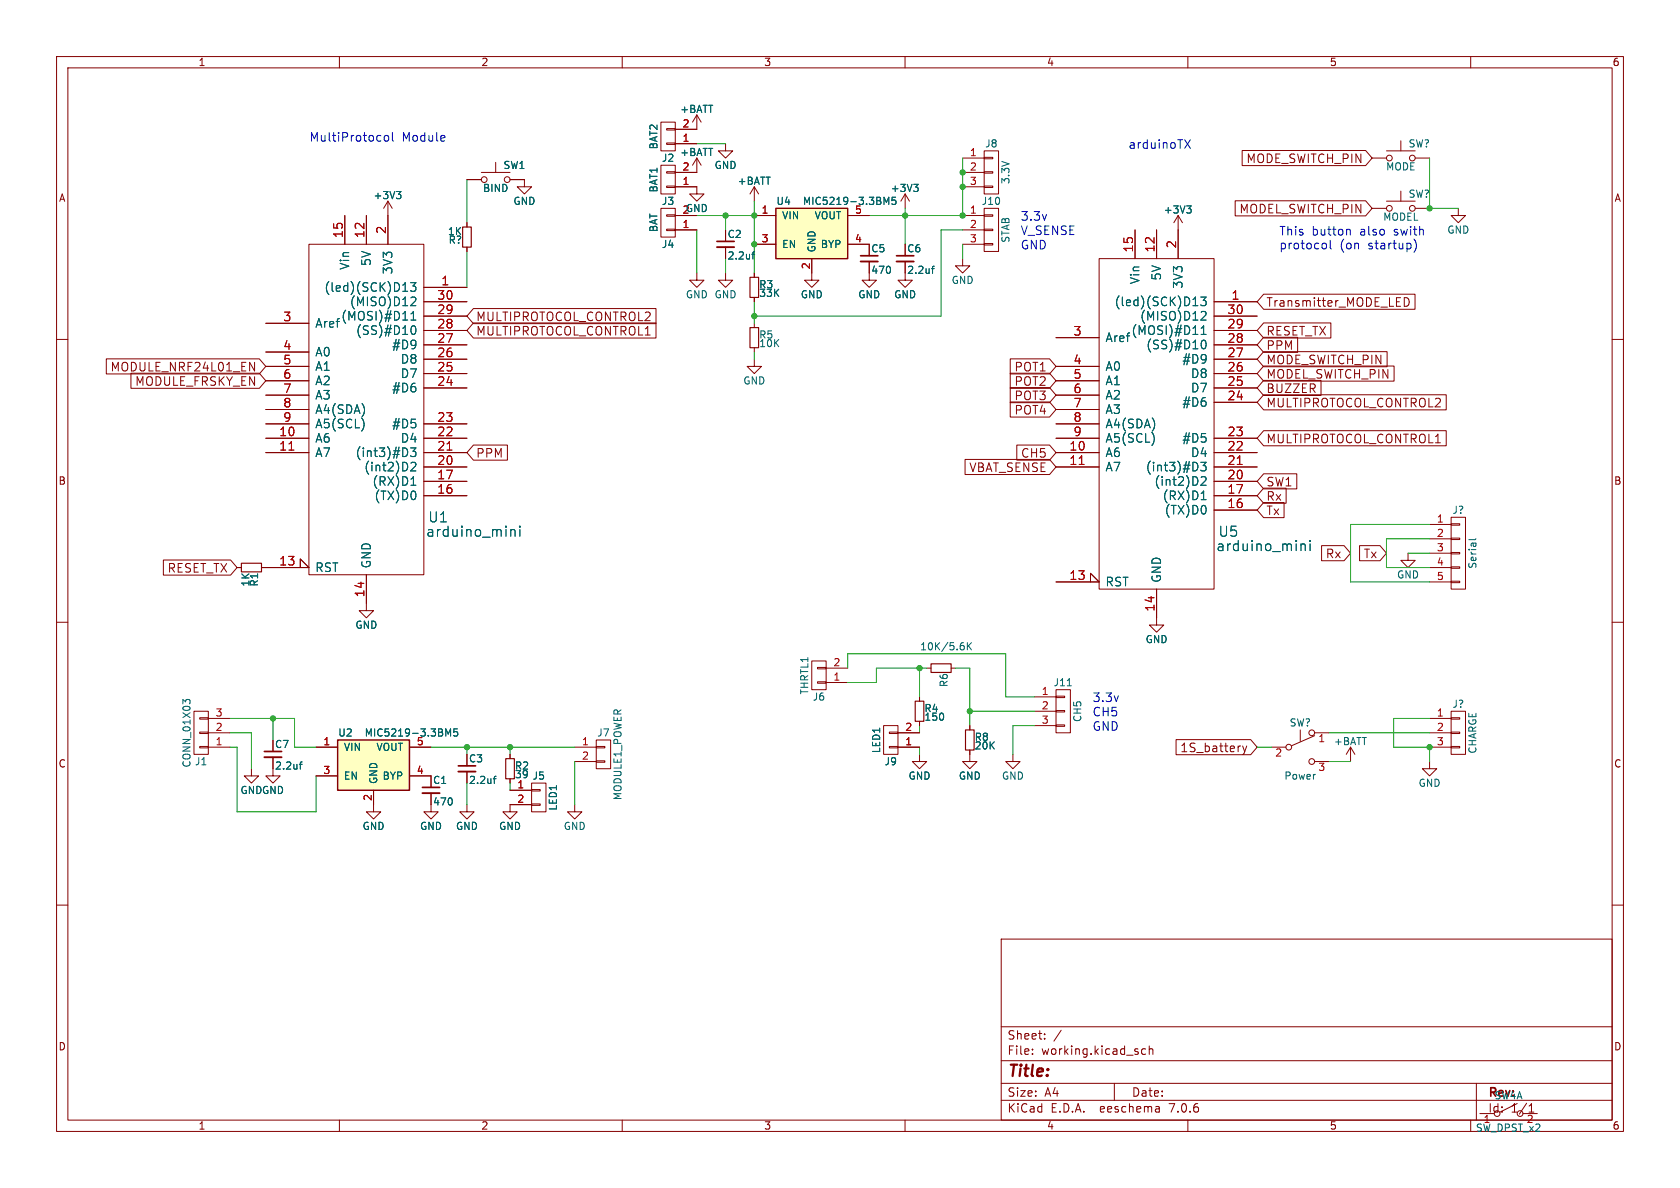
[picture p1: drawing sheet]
<svg xmlns="http://www.w3.org/2000/svg" width="297mm" height="210mm" viewBox="0 0 297 210" stroke-linecap="round" stroke-linejoin="round" font-family="sans-serif">
<g fill="none" stroke="#840000" stroke-width=".18">
<path d="M10 10h277v190h-277zM12 12h273v186h-273zM60 10v2M110 10v2M160 10v2M210 10v2M260 10v2M61 38.1v5.1M64.8 38.1v5.1M68.6 35.6l-.8 1.2M68.6 35.6v7.6M68.6 35.6l.7 1.2"/>
<path d="M82.5 39.4v.7M82.5 31.8h2.6M85.1 30.5h5.1M87.6 28.7v1.8M90.2 31.8h2.5v1.2h1.3l-1.3 1.3-1.3-1.3h1.3M116.8 21.6h2.6v5.1h-2.6zM116.8 29.2h2.6v5.1h-2.6zM116.8 36.8h2.6v5.1h-2.6zM117.9 22.7h1.5v.3h-1.5zM117.9 25.3h1.5v.2h-1.5zM117.9 30.4h1.5v.2h-1.5zM117.9 32.9h1.5v.2h-1.5z"/>
<path d="M117.9 38h1.5v.2h-1.5zM119.4 33h3.8v1.3h1.3l-1.3 1.3-1.3-1.3h1.3M119.4 38.1h3.8M119.4 25.4h3.8M123.2 27.9v2.6h-3.8M123.2 20.3v2.6h-3.8M123.2 27.9l-.8 1.3M123.2 27.9l.8 1.3M123.2 20.3l-.8 1.3M123.2 20.3l.8 1.3M128.3 25.4v1.3h1.2l-1.2 1.2-1.3-1.2h1.3M133.3 38.1h3.9"/>
<path d="M133.3 33v2.6M133.3 33l-.7 1.3M133.3 33l.8 1.3M149.9 38.1h3.8M160 34.3v2.5M160 34.3l-.7 1.3M160 34.3l.8 1.3M170.2 38.1h3.8M170.2 27.9h3.8M170.2 30.5h3.8M170.2 33h3.8M174 38h1.5v.2h-1.5z"/>
<path d="M174 36.8h2.5v7.7h-2.5zM174 32.9h1.5v.2h-1.5zM174 30.4h1.5v.2h-1.5zM174 27.8h1.5v.3h-1.5zM174 26.7h2.5v7.6h-2.5zM208.3 38.1v7.6M208.3 38.1l-.8 1.3M208.3 38.1l.7 1.3M218.4 35.5h23l1.2 1.3-1.2 1.4h-23zM219.6 26.6h21.8l1.2 1.3-1.2 1.4h-21.8zM242.6 27.9h2.5M242.6 36.8h2.5"/>
<path d="M245.1 26.7h5.1M245.1 35.6h5.1M247.6 24.9v1.8M247.6 33.8v1.8M250.2 27.9h2.5M250.2 36.8h2.5M257.8 36.8v1.3h1.3l-1.3 1.3-1.3-1.3h1.3M10 60h2M47 57.2h7.6M54.6 43.2h20.3v58.4h-20.3zM74.9 50.8h7.6M74.9 58.4h7.6"/>
<path d="M74.9 55.9h7.6M74.9 53.3h7.6M82.5 43.7v.8M83.7 54.5h32.3v2.7h-32.3l-1.2-1.3zM83.7 57.1h32.3v2.7h-32.3l-1.2-1.4zM117.9 40.5h1.5v.3h-1.5zM119.4 40.6h3.8M123.2 48.3v1.2h1.3l-1.3 1.3-1.3-1.3h1.3M128.3 48.3v1.2h1.2l-1.2 1.3-1.3-1.3h1.3M128.3 43.7v2M133.3 43.2h3.9M133.3 48.3v.7"/>
<path d="M133.3 52.6v.7M133.3 57.2v.7M143.5 45.7v3.8h1.3l-1.3 1.3-1.3-1.3h1.3M149.9 43.2h3.8M153.7 46.2v3.3h1.2l-1.2 1.3-1.3-1.3h1.3M160 46.2v3.3h1.3l-1.3 1.3-1.3-1.3h1.3M170.2 45.7v1.3h1.2l-1.2 1.3-1.3-1.3h1.3M170.2 43.2h3.8M170.2 40.6h3.8M174 43.1h1.5v.2h-1.5zM174 40.5h1.5v.3h-1.5zM186.7 59.7h7.6"/>
<path d="M194.3 45.7h20.3v58.4h-20.3zM200.7 40.6v5.1M204.5 40.6v5.1M214.6 58.4h7.6M214.6 55.9h7.6M214.6 53.3h7.6M223.4 52h26.8v2.7h-26.8l-1.2-1.4zM223.4 59.6h6v2.7h-6l-1.2-1.3zM223.4 57.1h11.9v2.7h-11.9l-1.2-1.4zM248.3 52.6a.77 .77 0 0 1 .8 .8 .77 .77 0 0 1-.8 .7zM285 60h2M18.8 63.4h27l1.2 1.4-1.2 1.3h-27z"/>
<path d="M23.1 66h22.7l1.2 1.3-1.2 1.3h-22.7zM44.1 64.1l.9 1.5v-1.5M47 77.5h7.6M47 74.9h7.6M47 62.2h7.6M47 64.8h7.6M47 67.3h7.6M47 69.9h7.6M47 72.4h7.6M74.9 77.5h7.6M74.9 74.9h7.6M74.9 68.6h7.6"/>
<path d="M74.9 66h7.6M74.9 63.5h7.6M74.9 61h7.6M83.7 78.7h6v2.6h-6l-1.2-1.3zM133.3 63.5v1.3h1.3l-1.3 1.2-1.2-1.2h1.2M133.3 61.5v.7M178.6 71.1h6.9l1.2 1.3-1.2 1.3h-6.9zM178.6 63.4h6.9l1.2 1.4-1.2 1.3h-6.9zM178.6 68.5h6.9l1.2 1.4-1.2 1.3h-6.9zM178.6 66h6.9l1.2 1.3-1.2 1.3h-6.9zM179.8 78.7h5.7l1.2 1.3-1.2 1.3h-5.7zM186.7 77.5h7.6"/>
<path d="M186.7 74.9h7.6M186.7 64.8h7.6M186.7 67.3h7.6M186.7 69.9h7.6M186.7 72.4h7.6M214.6 77.5h7.6M214.6 68.6h7.6M214.6 66h7.6M214.6 63.5h7.6M214.6 61h7.6M214.6 71.1h7.6M223.4 76.1h32.3v2.7h-32.3l-1.2-1.3z"/>
<path d="M223.4 69.8h32.3v2.7h-32.3l-1.2-1.4zM223.4 67.2h10.1v2.7h-10.1l-1.2-1.3zM223.4 64.7h23.1v2.7h-23.1l-1.2-1.4zM223.4 62.2h21.8v2.6h-21.8l-1.2-1.3zM28.9 99h11.9l1.1 1.3-1.1 1.4h-11.9zM47 80h7.6M74.9 80h7.6M74.9 87.6h7.6M74.9 85.1h7.6M74.9 82.6h7.6M170.6 81.2h14.9l1.2 1.4-1.2 1.3h-14.9zM186.7 80h7.6"/>
<path d="M186.7 82.6h7.6M214.6 80h7.6M214.6 87.6h7.6M214.6 85.1h7.6M214.6 82.6h7.6M214.6 90.2h7.6M223.4 83.8h5.9v2.6h-5.9l-1.2-1.3zM223.4 86.3h4v2.7h-4l-1.2-1.4zM223.4 88.8h3.6v2.7h-3.6l-1.2-1.3zM233.6 96.5h4l1.2 1.3-1.2 1.3h-4zM240.4 96.5h3.6l1.1 1.3-1.1 1.3h-3.6zM248.9 97.8v1.3h1.3l-1.3 1.2-1.3-1.2h1.3"/>
<path d="M252.7 92.7h3.8M252.7 95.3h3.8M252.7 97.8h3.8M256.5 97.7h1.6v.2h-1.6zM256.5 95.1h1.6v.3h-1.6zM256.5 92.6h1.6v.2h-1.6zM256.5 91.4h2.6v12.7h-2.6zM10 110h2M41.9 100.3h.8M46.2 100.3h8.4l-1.5-1.5v1.5M64.8 101.6v6.4h1.2l-1.2 1.2-1.3-1.2h1.3M143.5 116.8h2.5v5.1h-2.5z"/>
<path d="M144.5 118h1.5v.2h-1.5zM146 118.1h3.9M163.8 118.1h.8M168.1 118.1h.8M186.7 102.9h7.6l-1.5-1.6v1.6M204.5 104.1v6.4h1.2l-1.2 1.3-1.3-1.3h1.3M252.7 100.3h3.8M252.7 102.9h3.8M256.5 102.7h1.6v.3h-1.6zM256.5 100.2h1.6v.3h-1.6zM285 110h2M34.3 125.7h2.5v7.7h-2.5z"/>
<path d="M35.3 126.9h1.5v.2h-1.5zM35.3 129.4h1.5v.3h-1.5zM35.3 132h1.5v.2h-1.5zM36.8 129.5h3.8M36.8 132.1h3.8M36.8 127h3.8M44.4 135.9v1.3h1.3l-1.3 1.2-1.2-1.2h1.2M48.3 133.9v3.3h1.2l-1.2 1.2-1.3-1.2h1.3M55.9 132.1h3.8M55.9 137.2h3.8M66 139.7v3.8h1.3l-1.3 1.3-1.2-1.3h1.2M72.4 132.1h3.8"/>
<path d="M72.4 137.2h3.8M82.5 136.4v2M90.2 139.7h3.8M90.2 133.4v.7M90.2 137.7v.7M94 139.6h1.5v.2h-1.5zM94 138.4h2.5v5.1h-2.5zM101.6 132.1h3.8M101.6 134.6h3.8M105.4 134.5h1.5v.2h-1.5zM105.4 132h1.5v.2h-1.5zM105.4 130.8h2.5v5.1h-2.5z"/>
<path d="M144.5 120.5h1.5v.3h-1.5zM146 120.7h3.9M156.2 128.3h2.5v5.1h-2.5zM157.2 129.4h1.5v.3h-1.5zM157.2 132h1.5v.2h-1.5zM158.7 129.5h3.9M158.7 132.1h3.9M162.6 133.4v1.2h1.2l-1.2 1.3-1.3-1.3h1.3M162.6 123.2v.8M162.6 127.5v.8M171.4 132.6v2h1.3l-1.3 1.3-1.2-1.3h1.2M171.4 128.3v.7"/>
<path d="M179.1 133.4v1.2h1.2l-1.2 1.3-1.3-1.3h1.3M182.9 123.2h3.8M182.9 125.7h3.8M182.9 128.3h3.8M186.7 128.1h1.5v.3h-1.5zM186.7 125.6h1.5v.3h-1.5zM186.7 123.1h1.5v.2h-1.5zM186.7 121.9h2.5v7.6h-2.5zM207.9 130.7h13.2l1.1 1.4-1.1 1.3h-13.2zM219.7 131.9l.3 1M220 132.9l-.1 .3-.2 .2M220.4 131.9l-.4 1"/>
<path d="M224.8 132.1h2.5M229.9 129v2.1M232.4 130l-4.1 1.8M232.4 129.5h2.5M232.4 134.6h2.5M238.8 132.1l-.8 1.3M238.8 132.1v2.5M238.8 132.1l.7 1.3M252.7 134.6v1.3h1.3l-1.3 1.3-1.2-1.3h1.2M252.7 129.5h3.8M252.7 132.1h3.8M252.7 127h3.8"/>
<path d="M256.5 132h1.6v.2h-1.6zM256.5 129.4h1.6v.3h-1.6zM256.5 126.9h1.6v.2h-1.6zM256.5 125.7h2.6v7.7h-2.6zM10 160h2M76.2 140.2v3.3h1.3l-1.3 1.3-1.3-1.3h1.3M82.5 142.2v1.3h1.3l-1.3 1.3-1.2-1.3h1.2M94 142.1h1.5v.3h-1.5zM94 142.2h-3.8v1.3h1.2l-1.2 1.3-1.3-1.3h1.3M101.6 142.2v1.3h1.3l-1.3 1.3-1.3-1.3h1.3M285 160h2M177 166h108v32h-108z"/>
<path d="M60 198v2M110 198v2M160 198v2M177 194.5h108M177 191.5h108M177 187.5h108M177 181.5h108M182.5 186.3v.1M182.5 185.5v.1M184.7 183.6v.1M184.7 182.8v.1M187.6 182.1l-1.3 2"/>
<path d="M197 191.5v3M202.5 185.5l-.4-.1-.3 .3v.4l.2 .2h.5M203.2 185.5l.2-.1 .3 .1 .1 .9M203.2 184.9v1.5M204.9 195.7l.1 .9M205 196.5l-.2 .1M205 196h-.2M210 198v2M260 198v2M261 191.5v6.5M261.6 196.9h2.6M268.2 195.1l-3 1.5"/>
<path d="M269.2 196.9h2.6M270.3 196.6h.9M270.3 195.5l.4-.4v1.5"/>
<circle cx="85.6" cy="31.8" r=".51"/>
<circle cx="89.7" cy="31.8" r=".51"/>
<circle cx="245.6" cy="27.9" r=".51"/>
<circle cx="245.6" cy="36.8" r=".51"/>
<circle cx="249.7" cy="36.8" r=".51"/>
<circle cx="249.7" cy="27.9" r=".51"/>
<circle cx="227.8" cy="132.1" r=".51"/>
<circle cx="231.9" cy="134.6" r=".51"/>
<circle cx="231.9" cy="129.5" r=".51"/>
</g>
<path d="M126.7 43.7h3.1M152.1 46.2h3.1M158.5 46.2h3M46.7 133.9h3.1M81 136.4h3.1M74.7 140.2h3" fill="none" stroke="#840000" stroke-width=".33"/>
<path d="M126.7 42.7h3.1M152.1 45.2h3.1M158.5 45.2h3M46.7 132.8h3.1M74.7 139.2h3M81 135.4h3.1" fill="none" stroke="#840000" stroke-width=".3"/>
<g fill="#ffffc2" stroke="#ffffc2" stroke-width=".18">
<path d="M137.2 36.8h12.7v8.9h-12.7z"/>
<path d="M59.7 130.8h12.7v8.9h-12.7z"/>
</g>
<path d="M137.2 36.8h12.7v8.9h-12.7zM59.7 130.8h12.7v8.9h-12.7z" fill="none" stroke="#840000" stroke-width=".25"/>
<g fill="none" stroke="#006464" stroke-width=".18">
<path d="M70.1 33.9h.8l-.4 .4M70.6 34.3l.3 .3v.3l-.3 .2M156.3 36.1v-1.2l.4 .9 .4-.9v1.2M158.3 34.9h-.6v.6l.2-.1h.4l.1 .2-.1 .4-.1 .1-.5-.1M161.5 32.6h.8l-.4 .5M162.1 33.1l.2 .2v.3l-.2 .3M209.8 36.4h.8l-.4 .5M210.3 36.9l.3 .2v.3l-.3 .3M71.2 51.5h.9M72.6 50h.9l-.5 .6 .5 .1v.7l-.3 .1h-.4l-.2-.1M72.7 56.6h.8M72.8 57.7l.2-.1a.83 .83 0 0 1 .6 .6 .83 .83 0 0 1-.3 .8l-.3 .1-.2-.1"/>
<path d="M72.9 52.5l.5 .1 .1 .3-.9 1.1h.9M73.1 55.1v1.5M132.9 44.9h.5M133.4 44.5l-.3 .2v1.1M164.7 47.5h.5M165.2 47.1l-.3 .1v1.1M210.9 54h.9M212.3 52.5h.9l-.5 .6 .5 .1v.7l-.3 .1h-.4l-.2-.1M212.4 59.1h.8M212.6 55.1h.5l.1 .4-.9 1.1h.9M212.8 57.6v1.5M73.5 79.2l-.5 .6 .5 .1v.7l-.3 .1h-.4l-.2-.1"/>
<path d="M212.5 60.3l.2-.2a.83 .83 0 0 1 .6 .7 .83 .83 0 0 1-.3 .8l-.3 .1-.2-.2M72.7 81.9l.5-.2 .3 .2v.3l-.9 1h.9M72.7 85.8h.8M90.3 93.6v1.2M90.3 93.8a.44 .44 0 0 1 .8 .1v.9M91.9 93v.2M91.9 93.6v1.2M212.4 84.4l.5-.1 .3 .1v.3l-.9 1.1h.9M212.4 88.3h.8M213.2 81.7l-.5 .6 .5 .1v.7l-.3 .1h-.4l-.2-.1M230 96.1v1.2M230 96.3a.44 .44 0 0 1 .8 .1v.9"/>
<path d="M231.6 95.6v.1M231.6 96.1v1.2M260.9 95.2l-.2 .2h-1M170.4 114.2v.6M171 113.6v1.3M171.2 114.2l.5 .7M171.7 113.6l-.7 .7M33.6 124.2v-.3l-.2-.3-.5 .1-.1 .4-.5-.5v.8M52.9 135.1h.5M53.4 134.7l-.3 .2v1.1M78.8 130.1v-1.3l.4 1 .5-1v1.3M80.9 128.8h-.6l-.1 .7 .2-.2 .4 .1 .1 .2v.4l-.2 .1-.5-.1"/>
<path d="M87.2 137.7h.5M87.7 137.2l-.3 .2v1.1M188.7 121.2h.7"/>
</g>
<path d="M81.8 40.1h1.5v3.6h-1.5zM132.6 57.9h1.5v3.6h-1.5zM132.6 49h1.5v3.6h-1.5zM42.7 99.6h3.5v1.5h-3.5zM164.6 117.3h3.5v1.6h-3.5zM89.4 134.1h1.5v3.6h-1.5zM161.8 124h1.5v3.5h-1.5zM170.7 129h1.5v3.6h-1.5z" fill="none" stroke="#840000" stroke-width=".2"/>
<path d="M51.1 79.6h.9M79 79.6h.9M190.8 82.1h.9M218.7 82.1h.9" fill="none" stroke="#a90000" stroke-width=".18"/>
<path d="M68.1 24l.3-.1 .3 .3v.5l-.3 .3-.3-.1-.2-.2v-.5zM69.4 23.4v1.3l.2 .3M78.6 24l.1 .3-.8 .1M209.4 24.7l1 1.5M210.4 24.7l-1 1.5M234 43l.4 .1 .1 .2-.1 .6-.4 .1M235.2 42.5v1.3l.2 .2M238.3 40.5h.2l.2 .3v.8M250 42.3a1.77 1.77 0 0 1 0 2.3" fill="none" stroke="#0000c2" stroke-width=".18"/>
<g fill="none" stroke="#009600" stroke-width=".18">
<path d="M82.5 31.8v7.6M123.2 38.1h10.1M123.2 25.4h5.1M128.3 38.1v2.5M133.3 35.6v12.7M160 36.8v6.4M170.2 27.9v10.2h-16.5M252.7 27.9v8.9h5.1M82.5 44.5v6.3M123.2 40.6v7.7M128.3 45.7v2.6M133.3 53.3v3.9"/>
<path d="M170.2 43.2v2.5M170.2 40.6h-3.8v15.3h-33.1M133.3 62.2v1.3M248.9 97.8h3.8M252.7 92.7h-13.9v10.2h13.9M252.7 95.3h-7.6v5h7.6M149.9 118.1v-2.5h27.9v7.6h5.1M162.6 118.1v5.1M163.8 118.1h-8.9v2.6h-5M168.9 118.1h2.5v10.2M40.6 132.1h1.3v11.4h14v-6.3M40.6 127h11.5v5.1h3.8"/>
<path d="M40.6 129.5h3.8v6.4M48.3 127v3.8M76.2 132.1h25.4M82.5 132.1v1.3M82.5 138.4v3.8M90.2 132.1v1.3M90.2 138.4v1.3M101.6 134.6v7.6M162.6 128.3v1.2M162.6 132.1v1.3M171.4 125.7h11.5M182.9 128.3h-3.8v5.1"/>
<path d="M222.2 132.1h2.6M234.9 129.5h17.8M234.9 134.6h3.9M252.7 127h-6.3v5.1h6.3v2.5"/>
</g>
<g fill="#009600" stroke="#009600" stroke-width=".18">
<circle cx="133.3" cy="43.2" r=".46"/>
<circle cx="133.3" cy="38.1" r=".46"/>
<circle cx="160" cy="38.1" r=".46"/>
<circle cx="171.4" cy="125.7" r=".46"/>
<circle cx="162.6" cy="118.1" r=".46"/>
<circle cx="170.2" cy="33" r=".46"/>
<circle cx="170.2" cy="38.1" r=".46"/>
<circle cx="170.2" cy="30.5" r=".46"/>
<circle cx="252.7" cy="36.8" r=".46"/>
<circle cx="90.2" cy="132.1" r=".46"/>
<circle cx="82.5" cy="132.1" r=".46"/>
<circle cx="48.3" cy="127" r=".46"/>
<circle cx="128.3" cy="38.1" r=".46"/>
<circle cx="133.3" cy="55.9" r=".46"/>
<circle cx="252.7" cy="132.1" r=".46"/>
</g>
<text font-size="2.8" fill="#840000" x="178" y="190.9">Title:</text>
<g font-size="2.5" fill="#006464">
<text x="75.3" y="95.1">arduino_mini</text>
<text x="75.6" y="92.6">U1</text>
<text x="215.3" y="95.1">U5</text>
<text x="215" y="97.6">arduino_mini</text>
</g>
<g font-size="2.1" fill="#0000c2">
<text x="54.6" y="25.2">MultiProtocol</text>
<text x="71" y="25.2">Module</text>
<text x="199.4" y="26.4">arduinoTX</text>
<text x="180.3" y="39.1">3.3v</text>
<text x="180.3" y="41.7">V_SENSE</text>
<text x="226.1" y="41.7">This</text>
<text x="231.9" y="41.7">button</text>
<text x="240.4" y="41.7">also</text>
<text x="246.5" y="41.7">swith</text>
<text x="180.3" y="44.2">GND</text>
<text x="226.1" y="44.2">protocol</text>
<text x="236.8" y="44.2">(on</text>
<text x="241.9" y="44.2">startup)</text>
<text x="193" y="124.2">3.3v</text>
<text x="193" y="126.8">CH5</text>
<text x="193" y="129.3">GND</text>
</g>
<g font-size="2.1" fill="#840000">
<text x="220.3" y="29">MODE_SWITCH_PIN</text>
<text x="219" y="37.9">MODEL_SWITCH_PIN</text>
<text x="84.1" y="57">MULTIPROTOCOL_CONTROL2</text>
<text x="84.1" y="59.5">MULTIPROTOCOL_CONTROL1</text>
<text x="223.8" y="54.4">Transmitter_MODE_LED</text>
<text x="223.8" y="59.5">RESET_TX</text>
<text x="19.5" y="65.9">MODULE_NRF24L01_EN</text>
<text x="179.3" y="65.9">POT1</text>
<text x="223.8" y="64.6">MODE_SWITCH_PIN</text>
<text x="223.8" y="62.1">PPM</text>
<text x="23.8" y="68.4">MODULE_FRSKY_EN</text>
<text x="179.3" y="70.9">POT3</text>
<text x="179.3" y="68.4">POT2</text>
<text x="223.8" y="69.7">BUZZER</text>
<text x="223.8" y="67.1">MODEL_SWITCH_PIN</text>
<text x="179.3" y="73.5">POT4</text>
<text x="223.8" y="72.2">MULTIPROTOCOL_CONTROL2</text>
<text x="84.1" y="81.1">PPM</text>
<text x="171.3" y="83.6">VBAT_SENSE</text>
<text x="180.4" y="81.1">CH5</text>
<text x="223.8" y="78.6">MULTIPROTOCOL_CONTROL1</text>
<text x="223.8" y="86.2">SW1</text>
<text x="223.8" y="88.7">Rx</text>
<text x="223.8" y="91.3">Tx</text>
<text x="29.6" y="101.4">RESET_TX</text>
<text x="234.3" y="98.9">Rx</text>
<text x="241" y="98.9">Tx</text>
<text x="208.6" y="133.2">1S_battery</text>
<text x="178" y="184">Sheet:</text>
<text x="178" y="186.7">File:</text>
<text x="184.1" y="186.7">working.kicad_sch</text>
<text x="178" y="196.9">KiCad</text>
<text x="178" y="194.1">Size:</text>
<text x="184.7" y="194.1">A4</text>
<text x="185.7" y="196.9">E.D.A.</text>
<text x="194.6" y="196.9">eeschema</text>
<text x="200" y="194.1">Date:</text>
<text x="207" y="196.9">7.0.6</text>
<text x="263" y="196.9">Id:</text>
<text x="267.1" y="196.9">1/1</text>
</g>
<g font-size="2.1" fill="#a90000">
<text x="68.3" y="41.4" transform="rotate(-90 68.3 41.4)">2</text>
<text x="60.7" y="42.2" transform="rotate(-90 60.7 42.2)">15</text>
<text x="64.5" y="42.2" transform="rotate(-90 64.5 42.2)">12</text>
<text x="200.4" y="44.7" transform="rotate(-90 200.4 44.7)">15</text>
<text x="204.2" y="44.7" transform="rotate(-90 204.2 44.7)">12</text>
<text x="208" y="44" transform="rotate(-90 208 44)">2</text>
<text x="77.2" y="53.1">30</text>
<text x="77.9" y="50.5">1</text>
<text x="217.6" y="53.1">1</text>
<text x="50" y="56.9">3</text>
<text x="77.2" y="58.2">28</text>
<text x="77.2" y="55.6">29</text>
<text x="189.7" y="59.4">3</text>
<text x="216.9" y="58.2">29</text>
<text x="216.9" y="55.6">30</text>
<text x="50" y="62">4</text>
<text x="50" y="64.5">5</text>
<text x="77.2" y="65.8">25</text>
<text x="77.2" y="63.2">26</text>
<text x="77.2" y="60.7">27</text>
<text x="189.7" y="64.5">4</text>
<text x="216.9" y="65.8">26</text>
<text x="216.9" y="63.2">27</text>
<text x="216.9" y="60.7">28</text>
<text x="50" y="67.1">6</text>
<text x="50" y="69.6">7</text>
<text x="77.2" y="68.3">24</text>
<text x="189.7" y="67.1">5</text>
<text x="189.7" y="69.6">6</text>
<text x="216.9" y="70.9">24</text>
<text x="216.9" y="68.3">25</text>
<text x="49.3" y="77.2">10</text>
<text x="50" y="72.1">8</text>
<text x="50" y="74.7">9</text>
<text x="77.2" y="77.2">22</text>
<text x="77.2" y="74.7">23</text>
<text x="189.7" y="72.1">7</text>
<text x="189.7" y="74.7">8</text>
<text x="189.7" y="77.2">9</text>
<text x="216.9" y="77.2">23</text>
<text x="49.3" y="79.8">11</text>
<text x="77.2" y="82.3">20</text>
<text x="77.2" y="79.8">21</text>
<text x="189" y="79.8">10</text>
<text x="189" y="82.3">11</text>
<text x="216.9" y="82.3">21</text>
<text x="216.9" y="79.8">22</text>
<text x="77.2" y="87.4">16</text>
<text x="77.2" y="84.8">17</text>
<text x="216.9" y="89.9">16</text>
<text x="216.9" y="87.4">17</text>
<text x="216.9" y="84.8">20</text>
<text x="49.3" y="100.1">13</text>
<text x="64.5" y="105.7" transform="rotate(-90 64.5 105.7)">14</text>
<text x="189" y="102.6">13</text>
<text x="204.2" y="108.2" transform="rotate(-90 204.2 108.2)">14</text>
</g>
<g font-size="2.1" fill="#006464">
<text x="62" y="47.8" transform="rotate(-90 62 47.8)">Vin</text>
<text x="65.8" y="47.1" transform="rotate(-90 65.8 47.1)">5V</text>
<text x="57.3" y="51.8">(led)(SCK)D13</text>
<text x="69.6" y="48.6" transform="rotate(-90 69.6 48.6)">3V3</text>
<text x="201.7" y="50.3" transform="rotate(-90 201.7 50.3)">Vin</text>
<text x="205.5" y="49.6" transform="rotate(-90 205.5 49.6)">5V</text>
<text x="209.3" y="51.1" transform="rotate(-90 209.3 51.1)">3V3</text>
<text x="55.6" y="58.1">Aref</text>
<text x="60.3" y="56.9">(MOSI)#D11</text>
<text x="61.8" y="54.3">(MISO)D12</text>
<text x="62.9" y="59.4">(SS)#D10</text>
<text x="197" y="54.3">(led)(SCK)D13</text>
<text x="200" y="59.4">(MOSI)#D11</text>
<text x="201.5" y="56.9">(MISO)D12</text>
<text x="55.6" y="63.2">A0</text>
<text x="55.6" y="65.8">A1</text>
<text x="69.3" y="62">#D9</text>
<text x="70.8" y="64.5">D8</text>
<text x="195.3" y="60.7">Aref</text>
<text x="195.3" y="65.8">A0</text>
<text x="202.6" y="62">(SS)#D10</text>
<text x="209" y="64.5">#D9</text>
<text x="55.6" y="68.3">A2</text>
<text x="55.6" y="70.8">A3</text>
<text x="69.3" y="69.6">#D6</text>
<text x="70.8" y="67">D7</text>
<text x="195.3" y="68.3">A1</text>
<text x="195.3" y="70.8">A2</text>
<text x="210.5" y="69.6">D7</text>
<text x="210.5" y="67">D8</text>
<text x="55.6" y="73.4">A4(SDA)</text>
<text x="55.6" y="75.9">A5(SCL)</text>
<text x="69.3" y="75.9">#D5</text>
<text x="195.3" y="73.4">A3</text>
<text x="195.3" y="75.9">A4(SDA)</text>
<text x="209" y="72.1">#D6</text>
<text x="55.6" y="78.5">A6</text>
<text x="55.6" y="81">A7</text>
<text x="62.8" y="81">(int3)#D3</text>
<text x="64.3" y="83.5">(int2)D2</text>
<text x="70.8" y="78.5">D4</text>
<text x="195.3" y="81">A6</text>
<text x="195.3" y="83.5">A7</text>
<text x="195.3" y="78.5">A5(SCL)</text>
<text x="202.5" y="83.5">(int3)#D3</text>
<text x="209" y="78.5">#D5</text>
<text x="210.5" y="81">D4</text>
<text x="65.8" y="86.1">(RX)D1</text>
<text x="66.1" y="88.6">(TX)D0</text>
<text x="204" y="86.1">(int2)D2</text>
<text x="205.5" y="88.6">(RX)D1</text>
<text x="205.8" y="91.2">(TX)D0</text>
<text x="55.6" y="101.3">RST</text>
<text x="65.8" y="100.6" transform="rotate(-90 65.8 100.6)">GND</text>
<text x="195.3" y="103.9">RST</text>
<text x="205.5" y="103.1" transform="rotate(-90 205.5 103.1)">GND</text>
<text x="263" y="194.3">Rev:</text>
</g>
<g font-size="1.8" fill="#840000">
<text x="35" y="11.9">1</text>
<text x="85" y="11.9">2</text>
<text x="135" y="11.9">3</text>
<text x="185" y="11.9">4</text>
<text x="235" y="11.9">5</text>
<text x="285" y="11.9">6</text>
<text x="10.3" y="35.9">A</text>
<text x="285.3" y="35.9">A</text>
<text x="128.5" y="42.3">C2</text>
<text x="153.9" y="44.8">C5</text>
<text x="160.3" y="44.8">C6</text>
<text x="10.3" y="85.9">B</text>
<text x="285.3" y="85.9">B</text>
<text x="10.3" y="135.9">C</text>
<text x="48.5" y="132.4">C7</text>
<text x="82.8" y="135">C3</text>
<text x="285.3" y="135.9">C</text>
<text x="76.5" y="138.8">C1</text>
<text x="10.3" y="185.9">D</text>
<text x="285.3" y="185.9">D</text>
<text x="35" y="199.9">1</text>
<text x="85" y="199.9">2</text>
<text x="135" y="199.9">3</text>
<text x="185" y="199.9">4</text>
<text x="235" y="199.9">5</text>
<text x="285" y="199.9">6</text>
</g>
<g font-size="1.8" fill="#006464">
<text x="120.2" y="20.2">+BATT</text>
<text x="116.4" y="26.5" transform="rotate(-90 116.4 26.5)">BAT2</text>
<text x="116.9" y="28.8">J2</text>
<text x="120.2" y="27.8">+BATT</text>
<text x="174.1" y="26.3">J8</text>
<text x="248.9" y="26.3">SW?</text>
<text x="65.9" y="35.4">+3V3</text>
<text x="85.3" y="34.1">BIND</text>
<text x="88.9" y="30.1">SW1</text>
<text x="116.4" y="34.1" transform="rotate(-90 116.4 34.1)">BAT1</text>
<text x="126.2" y="30.1">GND</text>
<text x="130.3" y="32.9">+BATT</text>
<text x="157.4" y="34.1">+3V3</text>
<text x="178.7" y="32.6" transform="rotate(-90 178.7 32.6)">3.3V</text>
<text x="244.9" y="30.3">MODE</text>
<text x="248.9" y="35.2">SW?</text>
<text x="79.1" y="41.8">1K</text>
<text x="90.7" y="36.4">GND</text>
<text x="116.4" y="41.1" transform="rotate(-90 116.4 41.1)">BAT</text>
<text x="116.9" y="36.4">J3</text>
<text x="120.6" y="37.8">2GND</text>
<text x="137.2" y="36.4">U4</text>
<text x="138.2" y="39">VIN</text>
<text x="141.8" y="36.4">MIC5219-3.3BM5</text>
<text x="143.9" y="39">VOUT</text>
<text x="173.5" y="36.4">J10</text>
<text x="205.6" y="37.9">+3V3</text>
<text x="244.4" y="39.2">MODEL</text>
<text x="255.8" y="41.5">GND</text>
<text x="79.2" y="43.3">R?</text>
<text x="116.9" y="44">J4</text>
<text x="128.5" y="46.1">2.2uf</text>
<text x="138.2" y="44">EN</text>
<text x="144.4" y="44.7" transform="rotate(-90 144.4 44.7)">GND</text>
<text x="145" y="44">BYP</text>
<text x="178.7" y="43" transform="rotate(-90 178.7 43)">STAB</text>
<text x="121.2" y="52.9">GND GND</text>
<text x="134.1" y="51.2">R3</text>
<text x="134.1" y="52.7">33K</text>
<text x="141.5" y="52.9">GND</text>
<text x="151.6" y="52.9">GND</text>
<text x="153.9" y="48.6">470</text>
<text x="158" y="52.9">GND</text>
<text x="160.3" y="48.6">2.2uf</text>
<text x="168.1" y="50.4">GND</text>
<text x="134.1" y="60">R5</text>
<text x="134.1" y="61.6">10K</text>
<text x="131.3" y="68.2">GND</text>
<text x="256.7" y="91">J?</text>
<text x="261.2" y="100.6" transform="rotate(-90 261.2 100.6)">Serial</text>
<text x="44.3" y="103.8" transform="rotate(-90 44.3 103.8)">1K</text>
<text x="45.8" y="103.8" transform="rotate(-90 45.8 103.8)">R1</text>
<text x="246.9" y="102.5">GND</text>
<text x="62.7" y="111.4">GND</text>
<text x="202.4" y="113.9">GND</text>
<text x="162.6" y="115.2">10K/5.6K</text>
<text x="143.1" y="122.9" transform="rotate(-90 143.1 122.9)">THRTL1</text>
<text x="143.6" y="124.1">J6</text>
<text x="167.7" y="121.6" transform="rotate(-90 167.7 121.6)">R6</text>
<text x="186.2" y="121.5">J11</text>
<text x="256.7" y="125.3">J?</text>
<text x="59.7" y="130.4">U2</text>
<text x="64.4" y="130.4">MIC5219-3.3BM5</text>
<text x="105.5" y="130.4">J7</text>
<text x="163.3" y="126.1">R4</text>
<text x="163.3" y="127.6">150</text>
<text x="172.2" y="131.2">R8</text>
<text x="191.4" y="127.7" transform="rotate(-90 191.4 127.7)">CH5</text>
<text x="227.9" y="128.6">SW?</text>
<text x="235.7" y="131.9">+BATT</text>
<text x="33.9" y="135.8" transform="rotate(-90 33.9 135.8)">CONN_01X03</text>
<text x="34.4" y="135.5">J1</text>
<text x="48.5" y="136.2">2.2uf</text>
<text x="60.7" y="132.9">VIN</text>
<text x="66.5" y="132.9">VOUT</text>
<text x="90.9" y="136.2">R2</text>
<text x="90.9" y="137.8">39 J5</text>
<text x="155.8" y="133.2" transform="rotate(-90 155.8 133.2)">LED1</text>
<text x="156.3" y="135.5">J9</text>
<text x="172.2" y="132.7">20K</text>
<text x="233" y="136.6">3</text>
<text x="261.2" y="133.3" transform="rotate(-90 261.2 133.3)">CHARGE</text>
<text x="42.4" y="140.6">GNDGND</text>
<text x="60.7" y="138">EN</text>
<text x="66.9" y="138.7" transform="rotate(-90 66.9 138.7)">GND</text>
<text x="67.5" y="138">BYP</text>
<text x="76.5" y="142.6">470</text>
<text x="82.8" y="138.8">2.2uf</text>
<text x="98.7" y="143.4" transform="rotate(-90 98.7 143.4)">LED1</text>
<text x="110.1" y="141.6" transform="rotate(-90 110.1 141.6)">MODULE1_POWER</text>
<text x="160.5" y="138">GND</text>
<text x="169.4" y="138">GND</text>
<text x="177" y="138">GND</text>
<text x="227" y="138">Power</text>
<text x="250.7" y="139.3">GND</text>
<text x="64" y="146.9">GND</text>
<text x="74.2" y="146.9">GND</text>
<text x="80.5" y="146.9">GND</text>
<text x="88.1" y="146.9">GND</text>
<text x="99.6" y="146.9">GND</text>
<text x="264.1" y="194.5">SW4A</text>
<text x="260.8" y="200.3">SW_DPST_x2</text>
</g>
<g font-size="1.8" fill="#a90000">
<text x="120.6" y="22.6">2</text>
<text x="120.6" y="25.1">1</text>
<text x="171.4" y="27.7">1</text>
<text x="120.6" y="32.8">1</text>
<text x="120.6" y="30.2">2</text>
<text x="171.4" y="30.2">2</text>
<text x="171.4" y="32.8">3</text>
<text x="120.6" y="40.4">1</text>
<text x="134.5" y="37.8">1</text>
<text x="151.1" y="37.8">5</text>
<text x="171.4" y="37.8">1</text>
<text x="171.4" y="40.4">2</text>
<text x="134.5" y="42.9">3</text>
<text x="143.3" y="47.7" transform="rotate(-90 143.3 47.7)">2</text>
<text x="151.1" y="42.9">4</text>
<text x="171.4" y="42.9">3</text>
<text x="253.9" y="92.5">1</text>
<text x="253.9" y="95">2</text>
<text x="253.9" y="97.5">3</text>
<text x="253.9" y="100.1">4</text>
<text x="253.9" y="102.6">5</text>
<text x="147.2" y="117.9">2</text>
<text x="147.2" y="120.4">1</text>
<text x="184.1" y="122.9">1</text>
<text x="184.1" y="125.5">2</text>
<text x="38" y="131.8">1</text>
<text x="38" y="129.3">2</text>
<text x="38" y="126.7">3</text>
<text x="57.1" y="131.8">1</text>
<text x="73.6" y="131.8">5</text>
<text x="102.8" y="131.8">1</text>
<text x="159.9" y="131.8">1</text>
<text x="159.9" y="129.3">2</text>
<text x="184.1" y="128">3</text>
<text x="233" y="131.5">1</text>
<text x="253.9" y="126.7">1</text>
<text x="253.9" y="129.3">2</text>
<text x="253.9" y="131.8">3</text>
<text x="57.1" y="136.9">3</text>
<text x="73.6" y="136.9">4</text>
<text x="102.8" y="134.4">2</text>
<text x="225.4" y="134.1">2</text>
<text x="65.8" y="141.7" transform="rotate(-90 65.8 141.7)">2</text>
<text x="91.4" y="139.4">1</text>
<text x="91.4" y="142">2</text>
<text x="262.2" y="198.8">1</text>
<text x="269.8" y="198.8">2</text>
</g>
</svg>
